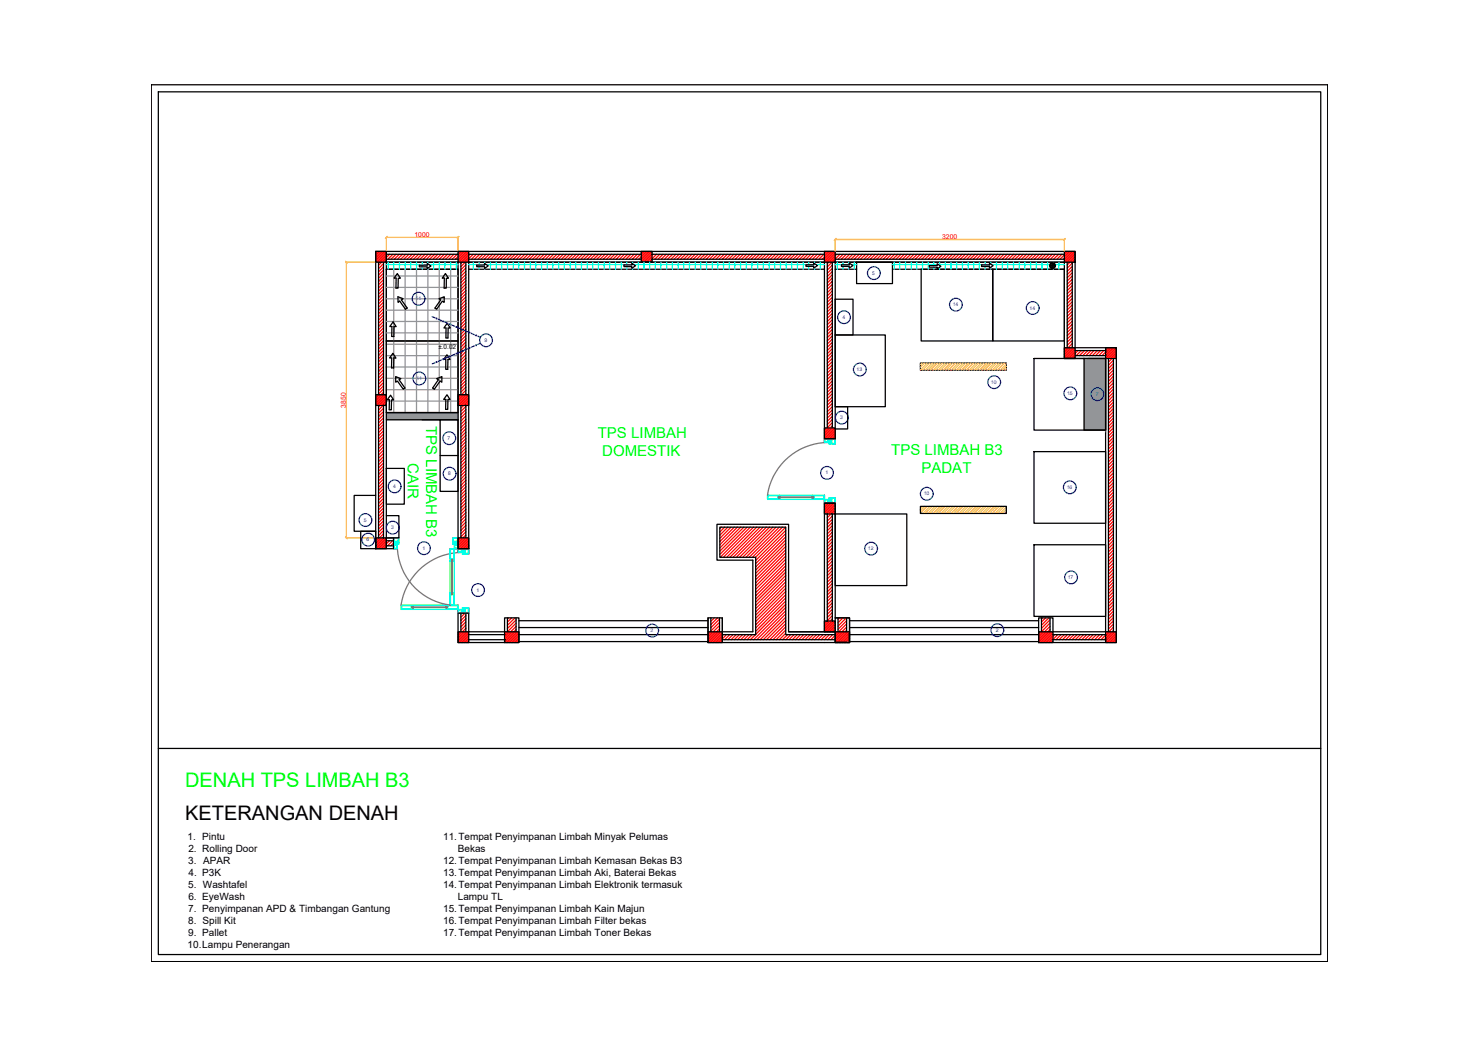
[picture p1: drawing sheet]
<svg xmlns="http://www.w3.org/2000/svg" width="297mm" height="210mm" viewBox="0 0 297 210" stroke-linecap="round" stroke-linejoin="round" font-family="sans-serif">
<!-- layer: 0 -->
<g fill="none" stroke="#f00" stroke-width=".25">
<path d="M75.6 50.5l-.2 .1M75.9 50.5l-.5 .4M76 52.6h.1M76.2 50.5l-.8 .7M76.5 50.5l-1.1 1.1M76.8 50.5l-1.4 1.4M77 52.9l-1 1M77 53.5l-1 1M77 54.2l-1 1M77 54.8l-1 1M77 55.5l-1 1M77 56.1l-1 1"/>
<path d="M77 56.8l-1 1M77 57.4l-1 1M77 58.1l-1 1M77 58.7l-1 1M77 59.3l-1 1.1M77.2 50.5l-1.8 1.7M77.5 50.5l-2.1 2M77.5 50.7l-1.8 1.9M77.5 51.3l-1.2 1.3M77.5 52l-.6 .6M77.5 52.3l-.2 .3M77.6 51l-1.6 1.6"/>
<path d="M78.2 51l-2.2 2.2M78.9 51l-1.1 1M79.5 51l-1 1M80.1 51l-1 1M80.8 51l-1 1M81.4 51l-1 1M82.1 51l-1 1M82.7 51l-1 1M83.4 51l-1.1 1M84 51l-1 1M84.7 51l-1.1 1M85.3 51l-1 1"/>
<path d="M85.9 51l-1 1M86.6 51l-1 1M87.2 51l-1 1M87.9 51l-1 1M88.5 51l-1 1M89.2 51l-1 1M89.8 51l-1 1M90.5 51l-1 1M91.1 51l-1 1M91.7 51l-1 1M92 50.5h-.1M92.3 50.5l-.4 .4"/>
<path d="M92.7 50.5l-.8 .7M93 50.5l-1.6 1.5M93.3 50.5l-1.4 1.3M93.5 57l-1 1M93.5 58.3l-1 1M93.5 59.6l-1 1M93.5 53.1l-1 1M93.5 53.8l-1 1M93.5 54.4l-1 1M93.5 55.1l-1 1M93.5 55.7l-1 1M93.5 56.4l-1 1"/>
<path d="M93.5 57.7l-1 1M93.5 58.9l-1 1.1M93.6 50.5l-1.7 1.6M93.9 50.5l-2 2M94.1 50.6l-2 2M94.1 51l-1.7 1.6M94.1 51.6l-1 1M94.1 52.3l-.4 .3M94.1 52.6h.1M94.3 51l-1.8 1.9M95 51l-2.5 2.5M95.6 51l-1 1"/>
<path d="M96.3 51l-1 1M96.9 51l-1 1M97.6 51l-1.1 1M98.2 51l-1 1M98.9 51l-1.1 1M99.5 51l-1 1M100.1 51l-1 1M100.8 51l-1 1M101.4 51l-1 1M102.1 51l-1 1M102.7 51l-1 1M103.4 51l-1 1"/>
<path d="M104 51l-1 1M104.7 51l-1 1M105.3 51l-1 1M105.9 51l-.9 1M106.6 51l-1 1M107.2 51l-1 1M107.9 51l-1 1M108.5 51l-1 1M109.2 51l-1 1M109.8 51l-1 1M110.5 51l-1 1M111.1 51l-1 1"/>
<path d="M111.8 51l-1 1M112.4 51l-1 1M113.1 51l-1.1 1M113.7 51l-1 1M114.3 51l-1 1M115 51l-1 1M115.6 51l-1 1M116.3 51l-1 1M116.9 51l-1 1M117.6 51l-1 1M118.2 51l-1 1M118.9 51l-1 1"/>
<path d="M119.5 51l-1 1M120.1 51l-.9 1M120.8 51l-1 1M121.4 51l-1 1M122.1 51l-1 1M122.7 51l-1 1M123.4 51l-1 1M124 51l-1 1M124.7 51l-1 1M125.3 51l-1 1M126 51l-1 1M126.6 51l-1 1"/>
<path d="M127.3 51l-1.1 1M127.9 51l-1 1M128.6 51l-1.1 1M128.8 50.5l-.1 .1M129.1 50.5l-.4 .4M129.4 50.5l-.7 .7M129.8 50.5l-1.6 1.5M130.1 50.5l-1.4 1.4M130.4 50.5l-1.7 1.7M130.7 50.5l-2 2M130.9 50.7l-2 1.9M130.9 51l-1.7 1.6"/>
<path d="M130.9 51.6l-1 1M130.9 52.3l-.4 .3M130.9 52.6h-.1M131.1 51l-1.6 1.6M131.8 51l-1.6 1.6M132.4 51l-1 1M133.1 51l-1 1M133.7 51l-1 1M134.4 51l-1 1M135 51l-1 1M135.6 51l-1 1M136.3 51l-1 1"/>
<path d="M136.9 51l-1 1M137.6 51l-1 1M138.2 51l-1 1M138.9 51l-1 1M139.5 51l-1 1M140.2 51l-1 1M140.8 51l-1 1M141.5 51l-1.1 1M142.1 51l-1 1M142.8 51l-1.1 1M143.4 51l-1 1M144 51l-1 1"/>
<path d="M144.7 51l-1 1M145.3 51l-1 1M146 51l-1 1M146.6 51l-1 1M147.3 51l-1 1M147.9 51l-1 1M148.6 51l-1 1M149.2 51l-1 1M149.8 51l-.9 1M150.5 51l-1 1M151.1 51l-1 1M151.8 51l-1 1"/>
<path d="M152.4 51l-1 1M153.1 51l-1 1M153.7 51l-1 1M154.4 51l-1 1M155 51l-1 1M155.7 51l-1 1M156.3 51l-1 1M157 51l-1.1 1M157.6 51l-1 1M158.2 51l-1 1M158.9 51l-1 1M159.5 51l-1 1"/>
<path d="M160.2 51l-1 1M160.8 51l-1 1M161.5 51l-1 1M162.1 51l-1 1M162.8 51l-1 1M163.4 51l-1 1M164 51l-.9 1M164.7 51l-1 1M165.3 51l-1 1M165.6 50.5l-.1 .1M165.9 50.5l-.4 .4M166.3 50.5l-.8 .7"/>
<path d="M166.6 50.5l-1.6 1.5M166.9 50.5l-1.4 1.4M167.1 53.8l-1.1 1.1M167.1 53.2l-1.1 1M167.1 54.5l-1.1 1M167.1 55.1l-1.1 1M167.1 55.8l-1.1 1M167.1 56.4l-1.1 1M167.1 57.1l-1.1 1M167.1 57.7l-1.1 1M167.1 58.3l-1.1 1.1M167.1 59l-1.1 1"/>
<path d="M167.1 59.6l-1.1 1.1M167.2 50.5l-1.7 1.7M167.5 50.5l-2 2M167.6 50.7l-1.9 1.9M167.6 51l-1.6 1.6M167.6 51.7l-.9 .9M167.6 52.3l-.3 .3M167.9 51l-1.9 1.9M168.6 51l-2.6 2.6M169.2 51l-1 1M169.9 51l-1 1M170.5 51l-1 1"/>
<path d="M171.2 51l-1.1 1M171.8 51l-1 1M172.5 51l-1.1 1M173.1 51l-1 1M173.7 51l-1 1M174.4 51l-1 1M175 51l-1 1M175.7 51l-1 1M176.3 51l-1 1M177 51l-1 1M177.6 51l-1 1M178.3 51l-1 1"/>
<path d="M178.9 51l-1 1M179.5 51l-1 1M180.2 51l-1 1M180.8 51l-1 1M181.5 51l-1 1M182.1 51l-1 1M182.8 51l-1 1M183.4 51l-1 1M184.1 51l-1 1M184.7 51l-1 1M185.4 51l-1.1 1M186 51l-1 1"/>
<path d="M186.7 51l-1.1 1M187.3 51l-1 1M187.9 51l-1 1M188.6 51l-1 1M189.2 51l-1 1M189.9 51l-1 1M190.5 51l-1 1M191.2 51l-1 1M191.8 51l-1 1M192.5 51l-1 1M193.1 51l-1 1M193.7 51l-.9 1"/>
<path d="M194.4 51l-1 1M195 51l-1 1M195.7 51l-1 1M196.3 51l-1 1M197 51l-1 1M197.6 51l-1 1M198.3 51l-1 1M198.9 51l-1 1M199.6 51l-1 1M200.2 51l-1 1M200.9 51l-1.1 1M201.5 51l-1 1"/>
<path d="M202.1 51l-1 1M202.8 51l-1 1M203.4 51l-1 1M204.1 51l-1 1M204.7 51l-1 1M205.4 51l-1 1M206 51l-1 1M206.7 51l-1 1M207.3 51l-1 1M207.9 51l-.9 1M208.6 51l-1 1M209.2 51l-1 1"/>
<path d="M209.9 51l-1 1M210.5 51l-1 1M211.2 51l-1 1M211.8 51l-1 1M212.5 51l-1 1M213.1 51l-1 1M213.7 50.5h-.1M214 50.5l-.4 .3M214.3 50.5l-1.5 1.5M214.7 50.5l-1.1 1M215 50.5l-1.6 1.5M215.2 53.4l-1 1.1"/>
<path d="M215.2 57.3l-1 1M215.2 58.6l-1 1M215.2 52.8l-1 1M215.2 54.1l-1 1M215.2 54.7l-1 1M215.2 55.4l-1 1M215.2 56l-1 1M215.2 56.7l-1 1M215.2 58l-1 1M215.2 59.3l-1 1M215.2 59.9l-1 1M215.3 50.5l-1.7 1.6"/>
<path d="M215.6 50.5l-2 1.9M215.8 50.6l-2 2M215.8 50.9l-1.7 1.7M215.8 51.3l-1.4 1.3M215.8 51.6l-1.6 1.6M215.8 51.9l-.7 .7M215.8 52.2l-.4 .4M215.8 52.5l-.1 .1M75.5 79.2l-.1 .1M75.8 79.2l-.4 .4M76.2 79.2l-.8 .8M76.8 79.2l-1.4 1.4"/>
<path d="M77 66.5l-1 1M77 78.7l-1.6 1.6M77 60l-1 1M77 60.6l-1 1.1M77 61.3l-1 1M77 61.9l-1 1M77 62.6l-1 1M77 63.2l-1 1M77 63.9l-1 1M77 64.5l-1 1M77 65.2l-1 1M77 65.8l-1 1"/>
<path d="M77 67.1l-1 1M77 67.7l-1 1M77 68.4l-1 1M77 69l-1 1M77 69.7l-1 1M77 70.3l-1 1M77 71l-1 1M77 71.6l-1 1M77 72.3l-1 1M77 72.9l-1 1M77 73.5l-1 1M77 74.2l-1 1"/>
<path d="M77 74.8l-1 1M77 75.5l-1 1M77 76.1l-1 1M77 76.8l-1 1M77 77.4l-1 1M77 78.1l-1 1M77.1 79.2l-1.7 1.7M77.5 79.2l-2.1 2.1M77.5 79.4l-1.9 2M77.5 79.7l-1.5 1.7M92 79.2h-.1M92.3 79.2l-.4 .4"/>
<path d="M92.9 79.2l-1 1M93.5 63.5l-1 1M93.5 64.8l-1 1M93.5 77.7l-1 1M93.5 78.3l-1.6 1.6M93.5 79l-1.6 1.5M93.5 66.1l-1 .9M93.5 67.3l-1 1M93.5 68.6l-1 1M93.5 69.9l-1 1M93.5 71.2l-1 1M93.5 73.8l-1 1"/>
<path d="M93.5 75.1l-1 1M93.5 76.4l-1 1M93.5 60.9l-1 1M93.5 62.2l-1 1M93.5 60.2l-1 1M93.5 61.5l-1 1M93.5 62.8l-1 1M93.5 64.1l-1 1M93.5 65.4l-1 1M93.5 66.7l-1 1M93.5 68l-1 1M93.5 69.3l-1 1"/>
<path d="M93.5 70.6l-1 1M93.5 71.9l-1 1M93.5 72.5l-1 1M93.5 73.1l-1 1.1M93.5 74.4l-1 1.1M93.5 75.7l-1 1M93.5 77l-1 1M93.6 79.2l-1.7 1.7M93.9 79.2l-2 2M94.1 79.3l-2 2.1M94.1 79.7l-1.7 1.7M167.1 60.3l-1.1 1"/>
<path d="M167.1 60.9l-1.1 1M167.1 61.6l-1.1 1M167.1 62.2l-1.1 1M167.1 62.9l-1.1 1M167.1 63.5l-1.1 1M167.1 64.2l-1.1 1M167.1 64.8l-1.1 1M167.1 65.5l-1.1 1M167.1 66.1l-1.1 1M167.1 66.8l-1.1 .9M167.1 67.4l-1.1 1M167.1 68l-1.1 1"/>
<path d="M167.1 68.7l-1.1 1M167.1 69.3l-1.1 1M167.1 70l-1.1 1M167.1 70.6l-1.1 1M167.1 71.3l-1.1 1M167.1 71.9l-1.1 1M167.1 72.6l-1.1 1M167.1 73.2l-1.1 1M167.1 73.8l-1.1 1.1M167.1 74.5l-1.1 1M167.1 75.1l-1.1 1.1M167.1 75.8l-1.1 1"/>
<path d="M167.1 76.4l-1.1 1M167.1 77.1l-1.1 1M167.1 77.7l-1.1 1M167.1 78.4l-1.1 1M167.1 79l-1.1 1M167.1 79.7l-1.1 1M213.7 69.8l-.1 .1M214 69.8l-.4 .4M214.7 69.8l-1.1 1M215.2 68.9l-1.6 1.6M215.2 69.6l-1.6 1.6M215.2 60.6l-1 .9"/>
<path d="M215.2 61.2l-1 1M215.2 61.8l-1 1M215.2 62.5l-1 1M215.2 63.1l-1 1M215.2 63.8l-1 1M215.2 64.4l-1 1M215.2 65.1l-1 1M215.2 65.7l-1 1M215.2 66.4l-1 1M215.2 67l-1 1M215.2 67.6l-1 1.1M215.2 68.3l-1 1"/>
<path d="M215.3 69.8l-1.7 1.7M215.7 69.8l-2.1 2M215.8 70l-2 1.9M215.8 70.3l-1.6 1.6M215.8 70.6l-1.3 1.3M215.8 71.3l-.7 .6M215.8 71.6l-.4 .3M215.8 71.9h.1M216.4 70.4l-1.6 1.5M217 70.4l-1 1M217.7 70.4l-1.1 1M218.3 70.4l-1 1"/>
<path d="M219 70.4l-1.1 1M219.6 70.4l-1 1M220.2 70.4l-1 1M220.9 70.4l-1 1M221.5 70.4l-1 1M222.1 69.8l-.2 .2M222.4 69.8l-.5 .5M222.8 69.8l-1.6 1.6M223.1 69.8l-1.2 1.2M223.4 69.8l-1.6 1.6M223.5 72.3l-1 1M223.5 74.9l-1 1"/>
<path d="M223.5 72.9l-1 1M223.5 73.6l-1 1M223.5 74.2l-1 1M223.5 75.5l-1 1M223.5 76.2l-1 1M223.5 76.8l-1 1M223.5 77.5l-1 1M223.5 78.1l-1 1M223.5 78.8l-1 .9M223.5 79.4l-1 1M223.7 69.8l-1.8 1.8M224.1 69.8l-2.2 2.1"/>
<path d="M224.1 70.1l-1.9 1.8M224.1 70.4l-1.6 1.6M224.1 70.8l-1.3 1.1M224.1 71.1l-1.6 1.6M224.1 71.4l-.6 .5M224.1 71.7l-.3 .2M77 94.2l-1 1M77 96.8l-1 1M77 98.1l-1 1M77 81.9l-1 1M77 82.6l-1 1M77 83.2l-1 1"/>
<path d="M77 83.9l-1 1M77 84.5l-1 1M77 85.2l-1 1M77 85.8l-1 1M77 86.5l-1 1M77 87.1l-1 1M77 87.7l-1 1M77 88.4l-1 1M77 89l-1 1M77 89.7l-1 1M77 90.3l-1 1M77 91l-1 1"/>
<path d="M77 91.6l-1 1M77 92.3l-1 1M77 92.9l-1 1M77 93.5l-1 1.1M77 94.8l-1 1.1M77 95.5l-1 1M77 96.1l-1 1M77 97.4l-1 1M77 98.7l-1 1M77 99.4l-1 1M77.5 80.1l-1.5 1.6M77.5 80.4l-.9 1"/>
<path d="M77.5 80.7l-1.5 1.6M77.5 81l-.3 .4M93.5 81.5l-1 1M93.5 88l-1 1M93.5 90.6l-1 1M93.5 91.9l-1 1M93.5 93.2l-1 1M93.5 82.8l-1 1M93.5 84.1l-1 1M93.5 86.7l-1 1M93.5 89.3l-1 1M93.5 82.2l-1 1"/>
<path d="M93.5 83.5l-1 1M93.5 84.8l-1 1M93.5 85.4l-1 1M93.5 86.1l-1 1M93.5 87.3l-1 1.1M93.5 88.6l-1 1.1M93.5 89.9l-1 1M93.5 91.2l-1 1M93.5 92.5l-1 1M93.5 93.8l-1 1M93.5 94.5l-1 1M93.5 95.1l-1 1"/>
<path d="M93.5 95.8l-1 .9M93.5 96.4l-1 1M93.5 97l-1 1M93.5 97.7l-1 1M93.5 98.3l-1 1M93.5 99l-1 1M93.5 99.6l-1 1M94.1 80l-1.4 1.4M94.1 80.3l-1.6 1.6M94.1 80.6l-.7 .8M94.1 81l-.4 .4M94.1 81.3l-.1 .1"/>
<path d="M165.7 85.9l-.2 .2M166 85.9l-.5 .5M166.3 85.9l-.8 .8M166.9 85.9l-1.4 1.5M167.1 80.3l-1.1 1M167.1 81l-1.1 1M167.1 81.6l-1.1 1M167.1 82.2l-1.1 1M167.1 82.9l-1.1 1M167.1 83.5l-1.1 1M167.1 84.2l-1.1 1M167.1 84.8l-1.1 1"/>
<path d="M167.1 85.5l-1.6 1.6M167.3 85.9l-1.8 1.8M167.6 85.9l-2.1 2.1M167.6 86.2l-1.8 1.8M167.6 86.5l-1.5 1.5M167.6 86.8l-1.2 1.2M167.6 87.2l-.9 .8M167.6 87.5l-.5 .5M167.6 87.8l-.2 .2M223.5 80l-1 1M223.5 80.7l-1 1M223.5 81.3l-1 1"/>
<path d="M223.5 82l-1 1M223.5 82.6l-1 1M223.5 83.3l-1 1M223.5 83.9l-1 1M223.5 84.6l-1 1M223.5 85.2l-1 1M223.5 85.8l-1 1.1M223.5 86.5l-1 1M223.5 87.1l-1 1.1M223.5 87.8l-1 1M223.5 88.4l-1 1M223.5 89.1l-1 1"/>
<path d="M223.5 89.7l-1 1M223.5 90.4l-1 1M223.5 91l-1 1M223.5 91.7l-1 1M223.5 92.3l-1 1M223.5 93l-1 1M223.5 93.6l-1 1M223.5 94.2l-1 1M223.5 94.9l-1 1M223.5 95.5l-1 1M223.5 96.2l-1 1M223.5 96.8l-1 1"/>
<path d="M223.5 97.5l-1 1M223.5 98.1l-1 1M223.5 98.8l-1 1M223.5 99.4l-1 1M75.5 107.9l-.1 .1M75.8 107.9l-.4 .5M76.5 107.9l-1.1 1.1M77 104.5l-1 1M77 107.1l-1.6 1.6M77 107.8l-1.6 1.5M77 100l-1 1M77 100.7l-1 1"/>
<path d="M77 101.3l-1 1M77 102l-1 .9M77 102.6l-1 1M77 103.2l-1 1M77 103.9l-1 1M77 105.2l-1 1M77 105.8l-1 1M77 106.5l-1 1M77.1 107.9l-1.7 1.8M77.4 107.9l-2 2.1M77.5 108.2l-1.9 1.9M77.5 108.5l-1.6 1.6"/>
<path d="M77.5 108.8l-1.3 1.3M77.5 109.4l-.6 .7M77.5 109.8l-.3 .3M77.5 110.1h.1M78.1 108.5l-1.5 1.6M78.8 108.5l-1 1M79 109l-.6 .5M92 107.9l-.1 .1M92.3 107.9l-.4 .4M92.6 107.9l-.7 .7M93.2 107.9l-1.3 1.4M93.5 107.4l-1.6 1.5"/>
<path d="M93.5 100.3l-1 1M93.5 100.9l-1 1M93.5 101.6l-1 1M93.5 102.2l-1 1M93.5 102.8l-1 1.1M93.5 103.5l-1 1M93.5 104.1l-1 1M93.5 104.8l-1 1M93.5 105.4l-1 1M93.5 106.1l-1 1M93.5 106.7l-1 1M93.6 107.9l-1.7 1.7"/>
<path d="M93.9 107.9l-2 2M94.1 108.1l-2 2M94.1 108.4l-1.7 1.7M94.1 108.7l-1.4 1.4M94.1 109l-1.1 1.1M94.1 109.4l-.7 .7M94.1 109.7l-.4 .4M94.1 110l-.1 .1M144.8 105.8l-.3 .3M145.4 105.8l-.9 1M146.1 105.8l-1.6 1.6M146.7 105.8l-2.2 2.2"/>
<path d="M147.4 105.8l-2.9 2.9M148 105.8l-3.5 3.5M148.7 105.8l-4.2 4.2M149.3 105.8l-4.8 4.8M150 105.8l-5.5 5.5M150.6 105.8l-6 6M151.2 105.8l-6 6M151.9 105.8l-6.1 6M152.5 105.8l-6 6M153.2 105.8l-6.1 6M153.8 105.8l-6 6M154.5 105.8l-6.1 6"/>
<path d="M155.1 105.8l-6 6M155.8 105.8l-6.1 6M156.4 105.8l-6 6M157 105.8l-6 6M157.7 106.4l-6 6.1M157.7 107.7l-6 6.1M157.7 109l-6 6.1M157.7 109.7l-6 6M157.7 110.3l-6 6M157.7 110.9l-6 6.1M157.7 111.6l-6 6M157.7 112.2l-6 6.1"/>
<path d="M157.7 112.9l-6 6M157.7 113.5l-6 6.1M157.7 114.2l-6 6M157.7 114.8l-6 6.1M157.7 115.5l-6 6M157.7 116.1l-6 6M157.7 116.8l-6 6M157.7 118.1l-6 6M157.7 117.4l-6 6M157.7 105.8l-6.1 6M157.7 107.1l-6 6M157.7 108.4l-6 6"/>
<path d="M157.7 118.7l-6 6M157.7 119.4l-6 6M157.7 120l-6 6M165.7 101l-.2 .3M166.1 101l-.6 .6M166.4 101l-.9 .9M166.7 101l-1.2 1.2M167 101l-1.5 1.5M167.1 103.5l-1.1 1.1M167.1 104.8l-1.1 1M167.1 106.1l-1.1 1M167.1 117.7l-1.1 1.1"/>
<path d="M167.1 118.4l-1.1 1M167.1 119l-1.1 1.1M167.1 119.7l-1.1 1M167.1 104.2l-1.1 1M167.1 105.5l-1.1 1M167.1 106.8l-1.1 1M167.1 107.4l-1.1 1M167.1 108.1l-1.1 1M167.1 108.7l-1.1 1M167.1 109.4l-1.1 1M167.1 110l-1.1 1M167.1 110.7l-1.1 .9"/>
<path d="M167.1 111.3l-1.1 1M167.1 111.9l-1.1 1M167.1 112.6l-1.1 1M167.1 113.2l-1.1 1M167.1 113.9l-1.1 1M167.1 114.5l-1.1 1M167.1 115.2l-1.1 1M167.1 115.8l-1.1 1M167.1 116.5l-1.1 1M167.1 117.1l-1.1 1M167.4 101l-1.9 1.9M167.6 101l-2.1 2.1"/>
<path d="M167.6 101.4l-1.8 1.7M167.6 101.7l-1.6 1.6M167.6 102l-1.1 1.1M167.6 102.3l-1.6 1.6M167.6 102.7l-.5 .4M167.6 103l-.1 .1M223.5 114.3l-1 .9M223.5 111.7l-1 1M223.5 113l-1 1M223.5 100l-1 1.1M223.5 100.7l-1 1M223.5 101.3l-1 1.1"/>
<path d="M223.5 102l-1 1M223.5 102.6l-1 1M223.5 103.3l-1 1M223.5 103.9l-1 1M223.5 104.6l-1 1M223.5 105.2l-1 1M223.5 105.8l-1 1.1M223.5 106.5l-1 1M223.5 107.1l-1 1.1M223.5 107.8l-1 1M223.5 108.4l-1 1M223.5 109.1l-1 1"/>
<path d="M223.5 109.7l-1 1M223.5 110.4l-1 1M223.5 111l-1 1M223.5 112.3l-1 1M223.5 113.6l-1 1M223.5 114.9l-1 1M223.5 115.5l-1 1M223.5 116.2l-1 1M223.5 116.8l-1 1M223.5 117.5l-1 1M223.5 118.1l-1 1M223.5 118.8l-1 1"/>
<path d="M223.5 119.4l-1 1M92.2 126.8l-.3 .2M92.5 126.8l-.6 .5M92.7 123.1l-.2 .1M93.1 126.8l-1.2 1.2M93.3 123.1l-.8 .8M93.5 126.1l-1.6 1.6M93.5 126.7l-1.6 1.6M93.5 123.5l-1 1M93.5 124.1l-1 1.1M93.5 124.8l-1 1M93.5 125.4l-1 1"/>
<path d="M93.8 126.8l-1.9 1.8M94.1 126.8l-2.2 2.1M94.1 127.1l-1.8 1.8M94.1 127.4l-1.5 1.5M94.1 127.8l-1.2 1.1M94.1 128.1l-.9 .8M94.1 128.4l-.5 .5M94.1 128.7l-.2 .2M101.5 126.8l-.2 .2M102.1 124l-.3 .2M102.2 126.8l-.9 .9M102.7 124l-.9 .8"/>
<path d="M102.8 126.8l-1.5 1.5M103.4 124l-1.6 1.5M103.4 126.8l-2.1 2.1M103.6 125l-2.3 2.4M103.6 125.7l-2.3 2.3M103.6 126.3l-2.3 2.3M103.6 124.4l-1.8 1.7M103.8 126.8l-2.2 2.1M104.1 126.8l-2.2 2.1M104.1 127.1l-1.8 1.8M104.1 127.4l-1.5 1.5M104.1 127.7l-1.2 1.2"/>
<path d="M104.1 128l-.9 .9M104.1 128.3l-.5 .6M104.1 128.7l-.2 .2M142.2 126.8l-.1 .1M142.5 126.8l-.4 .4M142.7 124h.1M142.8 126.8l-.7 .7M143.4 124l-.7 .7M143.5 126.8l-1.4 1.4M144 124l-1.3 1.3M144.1 126.8l-2 2M144.4 124.2l-1.7 1.8"/>
<path d="M144.4 125.5l-2.3 2.3M144.4 126.2l-2.3 2.3M144.4 124.9l-1.7 1.7M144.4 126.8l-2.1 2.1M144.8 126.8l-2.2 2.1M145 126.9l-2.1 2M145 127.2l-1.7 1.7M145 127.9l-1.1 1M145 128.5l-.4 .4M145 128.8l-.1 .1M145.2 127.4l-1.6 1.5M145.8 127.4l-1.6 1.5"/>
<path d="M146.5 127.4l-1.1 1M147.1 127.4l-1 1M147.8 127.4l-1.1 1M148.4 127.4l-1 1M149 127.4l-1 1M149.7 127.4l-1 1M150.3 127.4l-1 1M151 127.4l-1 1M151.6 127.4l-1 1M157.7 120.6l-6 6.1M157.7 121.9l-6.4 6.5M157.7 123.2l-5.1 5.2"/>
<path d="M157.7 126.4l-1.9 2M157.7 121.3l-6 6M157.7 122.6l-5.8 5.8M157.7 123.9l-4.5 4.5M157.7 124.5l-3.9 3.9M157.7 125.2l-3.2 3.2M157.7 125.8l-2.6 2.6M157.7 127.1l-1.3 1.3M158.1 127.4l-1 1M158.7 127.4l-1 1M159.4 127.4l-1 1M160 127.4l-1 1"/>
<path d="M160.7 127.4l-1.1 1M161.3 127.4l-1 1M162 127.4l-1.1 1M162.6 127.4l-1 1M163.2 127.4l-1 1M163.9 127.4l-1 1M164.5 127.4l-1 1M165.2 127.4l-1 1M165.7 124.6l-.2 .2M165.8 127.4l-1 1M166 124.6l-.5 .5M166.3 124.6l-.8 .8"/>
<path d="M166.5 127.4l-1 1M166.9 124.6l-1.4 1.5M167.1 120.3l-1.1 1M167.1 123.5l-1.1 1.1M167.1 124.2l-1.6 1.6M167.1 121l-1.1 1M167.1 121.6l-1.1 1M167.1 122.3l-1.1 1M167.1 122.9l-1.1 1M167.1 127.4l-1 1M167.3 124.6l-1.8 1.8M167.6 124.6l-2.1 2.1"/>
<path d="M167.6 124.9l-1.9 1.9M167.6 125.2l-1.5 1.6M167.6 125.6l-1.2 1.2M167.6 125.9l-.9 .9M167.6 126.2l-.6 .6M167.6 126.5l-.2 .3M167.7 126.8h-.1M168 126.8l-.4 .4M168.6 124l-.4 .3M168.7 126.8l-1.1 1M169.2 124l-1 1M169.3 126.8l-1.7 1.7"/>
<path d="M169.8 124l-1.6 1.6M169.9 124.6l-1.7 1.7M169.9 125.2l-3.1 3.2M169.9 125.8l-2.5 2.6M169.9 126.5l-2.3 2.3M170 126.8l-2.2 2.1M170.3 126.8l-2.2 2.1M170.5 126.9l-2.1 2M170.5 127.2l-1.7 1.7M170.5 127.5l-1.4 1.4M170.5 127.8l-1.1 1.1M170.5 128.2l-.8 .7"/>
<path d="M170.5 128.5l-.4 .4M170.5 128.8l-.1 .1M208.7 126.8l-.2 .2M209 126.8l-.5 .5M209.2 124l-.2 .2M209.3 126.8l-.8 .8M209.9 124l-.9 .8M210 126.8l-1.5 1.5M210.5 124l-1.5 1.5M210.6 126.8l-2.1 2.1M210.7 125.7l-2.2 2.3M210.7 126.3l-2.2 2.3"/>
<path d="M210.7 124.4l-1.7 1.7M210.7 125l-1.7 1.8M210.9 126.8l-2.1 2.1M211.3 126.8l-2.2 2.1M211.3 127l-1.9 1.9M211.3 127.4l-1.6 1.5M211.3 128l-.9 .9M211.3 128.7l-.3 .2M211.7 127.4l-1.6 1.5M212.3 127.4l-1.6 1.5M212.9 127.4l-1 1M213.6 127.4l-1 1"/>
<path d="M214.2 127.4l-1 1M214.9 127.4l-1 1M215.5 127.4l-1 1M216.2 127.4l-1 1M216.8 127.4l-1 1M217.5 127.4l-1 1M218.1 127.4l-1 1M218.8 127.4l-1.1 1M219.4 127.4l-1 1M220.1 127.4l-1.1 1M220.7 127.4l-1 1M221.3 127.4l-1 1"/>
<path d="M221.9 126.8h.1M222.2 126.8l-.3 .3M222.9 126.8l-1 1M223.5 125.9l-2.5 2.5M223.5 126.5l-1.9 1.9M223.5 120.1l-1 1M223.5 120.7l-1 1M223.5 121.3l-1 1.1M223.5 122l-1 1M223.5 122.6l-1 1M223.5 123.3l-1 1M223.5 123.9l-1 1"/>
<path d="M223.5 124.6l-1 1M223.5 125.2l-1 1M223.5 126.8l-1.6 1.6M223.8 126.8l-1.9 1.9M224.1 126.9l-2.1 2M224.1 127.2l-1.8 1.7M224.1 127.5l-1.4 1.4M224.1 127.9l-1.1 1M224.1 128.2l-.8 .7M224.1 128.5l-.5 .4M224.1 128.8l-.1 .1"/>
</g>
<g fill="none" stroke="#000" stroke-width=".25">
<path d="M30.4 17h236.1v176h-236.1zM31.8 18.4h233.3v173.2h-233.3zM266.5 17h.1M266.5 17v176M75.4 50.5h140.4v19.3h8.3v59.1h-15.6M75.4 50.5h2.1v2.1h-2.1zM75.4 50.5v59.6M76 52.6v26.6M77 52.6v26.6M77.5 54h14.4v14.4h-14.4zM77.5 52h14.4M77.5 51h14.4"/>
<path d="M77.5 54h14.4M79.7 54.9l.7 .9h-.5v2h-.4v-2h-.4zM79.9 59.6l1 .3-.3 .3 1.1 1.6-.3 .3-1.2-1.7-.3 .3zM84.2 53.2h1.6v-.3l.7 .5-.7 .5v-.4h-1.6zM88.1 59.9l1.1-.3-.1 1.1-.3-.3-1.2 1.7-.3-.3 1.1-1.6zM89.4 54.9l.6 .9h-.4v2h-.5l.1-2h-.4zM91.9 50.5h2.2v2.1h-2.2zM92.5 52.6v26.6M93.5 52.6v26.6M94.1 52h34.6M94.1 52.6h71.4v36.2M94.1 51h34.6"/>
<path d="M94.1 52.6v58.6M94.1 54h71.4M95.7 53.2h1.5v-.3l.8 .5-.7 .5v-.4h-1.6zM125.2 53.2h1.6v-.4l.7 .5-.7 .5v-.3h-1.6zM128.7 50.5h2.2v2.1h-2.2zM130.9 52h34.6M130.9 51h34.6M161.8 53.1h1.5v-.3l.8 .5-.8 .5v-.3h-1.5zM165.5 50.5h2.1v2.1h-2.1zM166 52.6v33.3M167.1 52.6v33.3M167.6 52h46"/>
<path d="M167.6 51h46M167.6 52.6h46M167.6 54h4.3M168.9 53.1h1.5v-.3l.8 .5-.8 .5v-.3h-1.5zM171.9 52.6h7.2v4.3h-7.2zM179.1 54h34.5M184.9 54h14.3v14.4h-14.3zM186.5 53.3h1.6v-.4l.7 .5-.7 .5v-.3h-1.6zM197 53.2h1.6v-.4l.7 .5-.7 .5v-.3h-1.6zM199.2 54h14.4v14.4h-14.4zM210.7 53.3h1M210.9 53l.7 .7"/>
<path d="M211.2 52.8v1M211.5 53l-.6 .7M213.6 50.5h2.2v2.1h-2.2zM214.2 52.6v17.2M215.2 52.6v17.2M75.4 79.2h2.1v2.2h-2.1zM77.5 68.4h14.4v14.4h-14.4zM78.4 79.3l.6 1-.4-.1-.1 2h-.4l.1-2h-.5zM78.9 70.9l.6 1-.5-.1v2h-.4v-2h-.4zM78.9 64.6l.6 .9h-.4l-.1 2h-.4l.1-2h-.5zM79.4 75.6l1.1 .4-.4 .2 1.2 1.7-.4 .2-1.1-1.6-.4 .2zM87.6 76l1.1-.4v1.1l-.4-.2-1.1 1.6-.4-.2 1.2-1.7z"/>
<path d="M89.7 71.2l.6 .9h-.4v2h-.4v-2h-.4zM89.7 79.2l.6 1h-.4v2l-.5-.1 .1-1.9h-.4zM89.8 64.9l.6 .9h-.5v2h-.4v-2h-.4zM91.9 79.2h2.2v2.2h-2.2zM167.6 67.2h10.1v14.4h-10.1zM167.6 60h3.6v7.2h-3.6zM184.7 72.8h17.3v1.5h-17.3zM207.5 71.9h14.4v14.4h-14.4zM213.6 69.8h2.2v2.1h-2.2zM215.8 71.4h6.1M215.8 70.4h6.1M217.6 71.9v14.4h4.3v-14.4h-3.6"/>
<path d="M221.9 69.8h2.2v2.1h-2.2zM222.5 71.9v54.9M223.5 71.9v54.9M75.4 99.4h-4.3v7.2h4.3M76 81.4v26.5M77 81.4v26.5M77.5 94h3.6v7.2h-3.6zM77.5 82.8h14.4M77.5 84.2h14.4M84.7 84.2h7.2v14.4h-3.6v-14.4M88.3 91.4h3.6M92.5 81.4v26.5"/>
<path d="M93.5 81.4v26.5M165.5 85.9h2.1v2.1h-2.1zM165.5 99.4v27.4M165.5 88h2.1M167.6 89.1v-36.5h46v19.3h8.3v54.9h-10.6v-2.8h-2.8v4.9M167.6 99.9v24.1h2.9v4.9M167.6 81.6h2.5v4.5h-2.5M207.5 90.6h14.4v14.4h-14.4zM72.4 106.6h3v3.5h-3zM75.4 107.9h2.1v2.2h-2.1zM75.4 110.1h4.4M77.5 103.5h2.6v4.4h-2.6"/>
<path d="M77.5 107.9v-55.3h14.4v58.3M77.5 109.5h1.5M77.5 107.9h2.6M77.5 108.5h1.5M79 107.9v2.2M90.3 110.1h3.8M90.9 107.9h1M91.9 107.9h2.2v2.2h-2.2zM165.5 101h2.1v2.1h-2.1zM165.5 101h2.1M166 103.1v21.5M167.1 103.1v21.5"/>
<path d="M167.6 103.1h14.4v14.4h-14.4zM184.7 101.6h17.3v1.4h-17.3zM207.5 109.3h14.4v14.4h-14.4zM91.9 121.4v7.5h9.4M91.9 126.8h2.2v2.1h-2.2zM91.9 123.1h2.2M92.5 123.1v3.7M93.5 123.1v3.7M94.1 122v4.8h7.2v-2.8h2.8v4.9h-2.8M94.1 127.4h7.2M94.1 128.4h7.2M101.3 128.4h.1"/>
<path d="M101.3 126.8h2.8v2.1h-2.8zM101.8 124v2.8M103.6 124v2.8M104.1 127.4h38M104.1 124.6h38M104.1 125.9h38M104.1 128.7h38M142.1 126.8v-2.8h2.9v2.8M142.1 126.8h2.9v2.1h-2.9zM142.1 128.9h28.4M142.1 124v4.9M142.7 124v2.8"/>
<path d="M144.4 124v2.8M145 126.8h6.1v-14.4h-7.2v-7.2h14.4v21.6h9.3M145 127.4h6.7v-15.6h-7.2v-6h13.2v21.6h9.9M145 128.4h22.6M145 124v2.8M158.3 126.8h9.3M165.5 124.6h2.1v2.2h-2.1zM167.6 124h2.9v4.9h-2.9zM167.6 126.8h2.9v2.1h-2.9zM168.2 124v2.8M169.9 124v2.8M170.5 127.4h38"/>
<path d="M170.5 124.6h38M170.5 125.9h38M170.5 128.7h38M208.5 126.8h2.8v2.1h-2.8zM209 124v2.8M210.7 124v2.8M211.3 127.4h10.6M211.3 128.4h10.6M221.9 126.8h2.2v2.1h-2.2zM31.8 150.2h233.3M266.5 193h.1"/>
<circle cx="211.2" cy="53.3" r=".48"/>
<circle cx="211.2" cy="53.3" r=".58"/>
</g>
<path d="M91.1 108.7l-.1 .1M166.8 100.1h.1M93.2 122.1l.1 .1" fill="none" stroke="#ed1f24" stroke-width=".25"/>
<!-- layer: ALM -->
<g fill="none" stroke="#00ffbf" stroke-width=".25">
<path d="M154 99.4h2.5v.3l-.3-.1v.4l.3-.1v.3h-2.5zM154.1 99.5h2v.6h-2zM156.5 99.4h6.5M163 99.4h2.5v.8h-2.5v-.3l.3 .1v-.4l-.3 .1zM163.4 99.5h2v.6h-2zM165.5 88h.9l-.2 .3h.7l-.2-.3h.9v1.1h-.9l.2-.3h-1.4zM165.6 88.1h.5v.3h.9v-.3h.5v.9h-.5v-.3h-1.4zM166.3 99.9h.4l.1 .3h-.3v-.2l-.2 .2zM166.3 88.8l.1 .2 .1-.2 .3 .1-.1 .2h-.4zM79 107.9h1.1v1l-.4-.2v1.4h-.7v-1l.3 .2v-.6l-.3 .2zM79.1 108h.9v.6h-.4v1.4h-.5v-.6h.3v-.8h-.3zM79.8 108.7l.3 .2v.3h-.3l.2-.1-.2-.1z"/>
<path d="M90.3 118.9h.3l-.1 .4h.5l-.1-.4h.3v2.5h-.9zM90.3 110.1h.9v2.5h-.3l.1-.3h-.5l.1 .3h-.3zM90.3 112.6v6.5M90.4 119.4h.7v1.9h-.7zM90.4 110.2h.7v2h-.7zM90.9 107.9h1v1l-.3-.2v.6l.3-.2v1h-.7v-1.4l-.3 .2zM90.9 108.9l.3-.2v.3h-.2l.2 .2h-.3zM91 108h.8v.6h-.3v.8h.3v.6h-.5v-1.4h-.3zM91.2 112.6v6.5M91.9 110.1h1l-.2 .3h.6l-.2-.3h1v1.1h-1l.2-.3h-1.4zM92 110.2h.6v.3h.8v-.3h.6v.9h-.6v-.3h-1.4zM92.8 110.9h.1v.2l.1-.2 .3 .1-.2 .2h-.3z"/>
<path d="M156.5 100.2h6.5M165.5 100.2h1.4l-.2-.3h.9v1.1h-.9l.2-.3h-.7l.2 .3h-.9zM165.6 100.3h1.4v-.3h.5v.9h-.5v-.3h-.9v.3h-.5zM80.5 121.4h2.5v.3h-.3v.4l.3-.1v.3h-2.5zM80.6 121.5h2v.7h-2zM83 121.4h6.5M83 122.3h6.5M89.5 121.4h2.4v.9h-2.4v-.3l.3 .1v-.4h-.3zM89.9 121.5h1.9v.7h-1.9zM91.9 122.3h1.4l-.2-.3h1v1.1h-1l.2-.4h-.6l.2 .4h-1zM92 122.4h1.4v-.3h.6v.9h-.6v-.4h-.8v.4h-.6zM92.8 122h.3l.2 .3h-.3v-.2l-.2 .2z"/>
</g>
<path d="M156.2 99.7h.3l-.2 .1 .2 .1h-.3zM156.3 99.8h6.9zM163 99.7h.3v.2h-.3l.2-.1zM166.3 88.8a12.4 12.4 0 0 0-12.3 10.6M79.7 109.2a12.1 12.1 0 0 0 10.7 12.2M90.6 118.9l.1 .3 .2-.3v.4h-.3zM90.6 112.3h.3v.3l-.1-.3-.2 .3zM90.7 112.3l.1 7zM92.8 110.9a12.4 12.4 0 0 0-12.3 10.5M82.7 121.7h.3l-.3 .1 .3 .2h-.3zM82.7 121.8l7 .1zM89.5 121.7h.3v.3h-.3l.2-.1z" fill="none" stroke="#767676" stroke-width=".25"/>
<!-- layer: 0 -->
<g fill="#939598" stroke="#939598" stroke-width=".2">
<path d="M77.5 82.8l14.4 1.4v-1.4zM77.5 82.8l14.4 1.4h-14.4z"/>
<path d="M217.6 71.9l4.3 14.4v-14.4zM217.6 71.9l4.3 14.4h-4.3z"/>
</g>
<g fill="none" stroke="#939598" stroke-width=".25">
<path d="M77.5 60h14.4M77.5 57.7h14.4M77.5 55.4h14.4M79 54v28.8M81.3 54v28.8M83.6 54v28.8M85.9 54v28.8M88.2 54v28.8M90.5 54v28.8M77.5 78.2h14.4M77.5 75.9h14.4M77.5 73.7h14.4"/>
<path d="M77.5 71.4h14.4M77.5 69.1h14.4M77.5 66.8h14.4M77.5 64.5h14.4M77.5 62.2h14.4M77.5 82.8h14.4M77.5 80.5h14.4"/>
</g>
<path d="M69.5 52.6h5.9M69.5 52.6v55.3M77.5 50.4v-2.8h14.4v2.8M167.6 48v2.4M167.6 48.1h46M213.6 48v2.4M69.5 107.9h5.9" fill="none" stroke="#ffbf00" stroke-width=".25"/>
<g fill="#ffbf00" stroke="#ffbf00" stroke-width=".2">
<path d="M69.4 107.8l.3 .3zM69.3 107.8l.4 .3z"/>
<path d="M69.3 52.5l.4 .2zM69.4 52.4l.3 .3z"/>
<path d="M77.7 47.4l-.3 .4zM77.7 47.4l-.3 .4z"/>
<path d="M92.1 47.4l-.4 .4zM92.1 47.4l-.3 .4z"/>
<path d="M213.8 47.9l-.3 .3zM213.8 47.9l-.3 .3z"/>
<path d="M167.8 47.9l-.3 .3zM167.8 47.9l-.4 .3z"/>
</g>
<g fill="none" stroke="#f8d731" stroke-width=".25">
<path d="M185.1 72.8l-.4 .4M185.6 72.8l-.9 .9M186.1 72.8l-1.4 1.4M186.6 72.8l-1.4 1.5M187.1 72.8l-1.4 1.5M187.6 72.8l-1.4 1.5M188.2 72.8l-1.5 1.5M188.7 72.8l-1.5 1.5M189.2 72.8l-1.4 1.5M189.7 72.8l-1.4 1.5M190.2 72.8l-1.4 1.5M190.7 72.8l-1.4 1.5"/>
<path d="M191.2 72.8l-1.4 1.5M191.8 72.8l-1.5 1.5M192.3 72.8l-1.5 1.5M192.8 72.8l-1.4 1.5M193.3 72.8l-1.4 1.5M193.8 72.8l-1.4 1.5M194.4 72.8l-1.5 1.5M194.9 72.8l-1.5 1.5M195.4 72.8l-1.4 1.5M195.9 72.8l-1.4 1.5M196.4 72.8l-1.4 1.5M196.9 72.8l-1.4 1.5"/>
<path d="M197.4 72.8l-1.4 1.5M198 72.8l-1.5 1.5M198.5 72.8l-1.5 1.5M199 72.8l-1.4 1.5M199.5 72.8l-1.4 1.5M200 72.8l-1.4 1.5M200.6 72.8l-1.5 1.5M201.1 72.8l-1.5 1.5M201.6 72.8l-1.5 1.5M202 73l-1.3 1.3M202 73.5l-.8 .8M202 74l-.3 .3"/>
<path d="M185.1 101.6l-.4 .3M185.6 101.6l-.9 .9M186.1 101.6l-1.4 1.4M186.6 101.6l-1.4 1.4M187.1 101.6l-1.4 1.4M187.6 101.6l-1.4 1.4M188.2 101.6l-1.5 1.4M188.7 101.6l-1.5 1.4M189.2 101.6l-1.4 1.4M189.7 101.6l-1.4 1.4M190.2 101.6l-1.4 1.4M190.7 101.6l-1.4 1.4"/>
<path d="M191.2 101.6l-1.4 1.4M191.8 101.6l-1.5 1.4M192.3 101.6l-1.5 1.4M192.8 101.6l-1.4 1.4M193.3 101.6l-1.4 1.4M193.8 101.6l-1.4 1.4M194.4 101.6l-1.5 1.4M194.9 101.6l-1.5 1.4M195.4 101.6l-1.4 1.4M195.9 101.6l-1.4 1.4M196.4 101.6l-1.4 1.4M196.9 101.6l-1.4 1.4"/>
<path d="M197.4 101.6l-1.4 1.4M198 101.6l-1.5 1.4M198.5 101.6l-1.5 1.4M199 101.6l-1.4 1.4M199.5 101.6l-1.4 1.4M200 101.6l-1.4 1.4M200.6 101.6l-1.5 1.4M201.1 101.6l-1.5 1.4M201.6 101.6l-1.5 1.4M202 101.7l-1.3 1.3M202 102.2l-.8 .8M202 102.8l-.3 .2"/>
</g>
<g fill="none" stroke="#0ff" stroke-width=".25">
<path d="M77.5 53.1h8.3M77.9 52.6v1.4M79 52.6v1.4M80.2 52.6v1.4M81.3 52.6v1.4M82.5 52.6v1.4M83.6 52.6v1.4M84.7 52.6v.6M84.7 53.5v.5M85.9 52.6v.4M85.9 53.8v.2M86.1 53.1h5.8"/>
<path d="M87 52.6v1.4M88.2 52.6v1.4M89.3 52.6v1.4M90.5 52.6v1.4M91.6 52.6v1.4M94.1 53.1h3.1M95 52.6v1.4M96.1 52.6v.6M96.1 53.5v.5M97.3 52.6v.3M97.3 53.8v.2M97.6 53.1h29.2"/>
<path d="M98.4 52.6v1.4M99.6 52.6v1.4M100.7 52.6v1.4M101.9 52.6v1.4M103 52.6v1.4M104.1 52.6v1.4M105.3 52.6v1.4M106.4 52.6v1.4M107.6 52.6v1.4M108.7 52.6v1.4M109.8 52.6v1.4M111 52.6v1.4"/>
<path d="M112.1 52.6v1.4M113.3 52.6v1.4M114.4 52.6v1.4M115.6 52.6v1.4M116.7 52.6v1.4M117.8 52.6v1.4M119 52.6v1.4M120.1 52.6v1.4M121.2 52.6v1.4M122.4 52.6v1.4M123.5 52.6v1.4M124.7 52.6v1.4"/>
<path d="M125.8 52.6v.6M125.8 53.5v.5M127 52.6v.3M127 53.7v.3M127.2 53.1h36.1M128.1 52.6v1.4M129.3 52.6v1.4M130.4 52.6v1.4M131.5 52.6v1.4M132.7 52.6v1.4M133.8 52.6v1.4M134.9 52.6v1.4"/>
<path d="M136.1 52.6v1.4M137.2 52.6v1.4M138.4 52.6v1.4M139.5 52.6v1.4M140.7 52.6v1.4M141.8 52.6v1.4M142.9 52.6v1.4M144.1 52.6v1.4M145.2 52.6v1.4M146.4 52.6v1.4M147.5 52.6v1.4M148.6 52.6v1.4"/>
<path d="M149.8 52.6v1.4M150.9 52.6v1.4M152.1 52.6v1.4M153.2 52.6v1.4M154.4 52.6v1.4M155.5 52.6v1.4M156.6 52.6v1.4M157.8 52.6v1.4M158.9 52.6v1.4M160 52.6v1.4M161.2 52.6v1.4M162.3 52.6v.5"/>
<path d="M162.3 53.5v.5M163.5 52.6v.3M163.5 53.7v.3M163.8 53.1h1.7M164.6 52.6v1.4M167.6 53.1h2.8M168 52.6v1.4M169.2 52.6v.5M169.2 53.5v.5M170.3 52.6v.5M170.3 53.5v.5M170.9 53.1h1"/>
<path d="M171.5 52.6v1.4M179.1 53.1h9M179.5 52.6v1.4M180.6 52.6v1.4M181.7 52.6v1.4M182.9 52.6v1.4M184 52.6v1.4M185.2 52.6v1.4M186.3 52.6v1.4M187.4 52.6v.7M187.4 53.6v.4M188.3 53.1h10.3"/>
<path d="M188.6 52.6v.7M188.6 53.6v.4M189.7 52.6v1.4M190.9 52.6v1.4M192 52.6v1.4M193.2 52.6v1.4M194.3 52.6v1.4M195.4 52.6v1.4M196.6 52.6v1.4M197.7 52.6v.6M197.7 53.5v.5M198.8 52.6v.4"/>
<path d="M198.8 53.6v.4M199 53.1h11.7M200 52.6v1.4M201.1 52.6v1.4M202.3 52.6v1.4M203.4 52.6v1.4M204.6 52.6v1.4M205.7 52.6v1.4M206.8 52.6v1.4M208 52.6v1.4M209.1 52.6v1.4M210.3 52.6v1.4"/>
<path d="M211.4 52.6v.2M211.4 53.9v.1M211.8 53.1h1.8M212.5 52.6v1.4"/>
</g>
<g fill="none" stroke="#00f" stroke-width=".25">
<path d="M86.7 63.6l.6 .2M87.3 72.8l-.6 .2M88 64.1l.6 .2M88.6 72.2l-.6 .3M89.3 64.6l.6 .3M89.9 71.7l-.6 .3M90.6 65.2l.7 .3M91.3 71.1l-.7 .3M91.9 65.8l.7 .2M92.6 70.5l-.7 .3M93.2 66.3l.7 .3M93.9 70l-.7 .2"/>
<path d="M94.6 66.9l.6 .3M95.2 69.4l-.6 .3M95.9 67.5l.5 .2M96.4 68.9l-.5 .2"/>
<circle cx="84" cy="59.9" r="1.28"/>
<circle cx="175.4" cy="54.8" r="1.28"/>
<circle cx="84.2" cy="75.9" r="1.28"/>
<circle cx="97.6" cy="68.3" r="1.28"/>
<circle cx="169.4" cy="63.7" r="1.28"/>
<circle cx="172.6" cy="74.2" r="1.28"/>
<circle cx="191.9" cy="61.1" r="1.28"/>
<circle cx="199.5" cy="76.7" r="1.28"/>
<circle cx="207.3" cy="61.8" r="1.28"/>
<circle cx="214.8" cy="78.9" r="1.28"/>
<circle cx="220.3" cy="79.1" r="1.28"/>
<circle cx="79.2" cy="97.6" r="1.28"/>
<circle cx="90.2" cy="87.9" r="1.28"/>
<circle cx="90.2" cy="95.1" r="1.28"/>
<circle cx="166" cy="94.9" r="1.28"/>
<circle cx="168.9" cy="83.8" r="1.28"/>
<circle cx="186" cy="99.1" r="1.28"/>
<circle cx="214.7" cy="97.8" r="1.28"/>
<circle cx="73.3" cy="104.4" r="1.28"/>
<circle cx="73.9" cy="108.3" r="1.28"/>
<circle cx="78.8" cy="105.9" r="1.28"/>
<circle cx="85.1" cy="110" r="1.28"/>
<circle cx="95.9" cy="118.4" r="1.28"/>
<circle cx="174.8" cy="110.1" r="1.28"/>
<circle cx="215" cy="115.9" r="1.28"/>
<circle cx="130.9" cy="126.5" r="1.28"/>
<circle cx="200.2" cy="126.5" r="1.28"/>
</g>
<g fill="#00f" stroke="#00f" stroke-width=".2">
<circle cx="87.6" cy="63.9" r=".11"/>
<circle cx="88.9" cy="64.5" r=".11"/>
<circle cx="90.3" cy="65.1" r=".11"/>
<circle cx="91.6" cy="65.6" r=".11"/>
<circle cx="92.9" cy="66.2" r=".11"/>
<circle cx="94.2" cy="66.7" r=".11"/>
<circle cx="95.6" cy="67.3" r=".11"/>
<circle cx="87.6" cy="72.7" r=".11"/>
<circle cx="88.9" cy="72.1" r=".11"/>
<circle cx="90.3" cy="71.5" r=".11"/>
<circle cx="91.6" cy="71" r=".11"/>
<circle cx="92.9" cy="70.4" r=".11"/>
<circle cx="94.2" cy="69.8" r=".11"/>
<circle cx="95.6" cy="69.3" r=".11"/>
</g>
<text font-size="4" fill="#0f0" x="37.2" y="157.9">DENAH TPS LIMBAH B3</text>
<text font-size="4" x="37.2" y="164.6">KETERANGAN DENAH</text>
<g font-size="3" fill="#0f0">
<text x="85.5" y="85.5" transform="rotate(90 85.5 85.5)">TPS LIMBAH B3</text>
<text x="120" y="87.9">TPS LIMBAH</text>
<text x="81.9" y="93" transform="rotate(90 81.9 93)">CAIR</text>
<text x="120.9" y="91.5">DOMESTIK</text>
<text x="178.9" y="91.3">TPS LIMBAH B3</text>
<text x="184.9" y="94.9">PADAT</text>
</g>
<g font-size="2">
<text x="37.7" y="168.6">1. Pintu</text>
<text x="37.8" y="173.4">3. APAR</text>
<text x="37.8" y="171">2. Rolling Door</text>
<text x="88.9" y="168.6">11.Tempat Penyimpanan Limbah Minyak Pelumas</text>
<text x="88.9" y="173.3">12.Tempat Penyimpanan Limbah Kemasan Bekas B3</text>
<text x="91.9" y="171">Bekas</text>
<text x="37.8" y="178.2">5. Washtafel</text>
<text x="37.9" y="175.8">4. P3K</text>
<text x="88.9" y="175.8">13.Tempat Penyimpanan Limbah Aki, Baterai Bekas</text>
<text x="88.9" y="178.2">14.Tempat Penyimpanan Limbah Elektronik termasuk</text>
<text x="37.8" y="183">7. Penyimpanan APD &amp; Timbangan Gantung</text>
<text x="37.8" y="185.4">8. Spill Kit</text>
<text x="37.8" y="180.6">6. EyeWash</text>
<text x="88.9" y="183">15.Tempat Penyimpanan Limbah Kain Majun</text>
<text x="88.9" y="185.4">16.Tempat Penyimpanan Limbah Filter bekas</text>
<text x="91.9" y="180.6">Lampu TL</text>
<text x="37.7" y="190.2">10.Lampu Penerangan</text>
<text x="37.8" y="187.8">9. Pallet</text>
<text x="88.9" y="187.8">17.Tempat Penyimpanan Limbah Toner Bekas</text>
</g>
<g font-size="1.4" fill="#f00">
<text x="83.2" y="47.5">1000</text>
<text x="189.1" y="48">3200</text>
<text x="69.4" y="81.8" transform="rotate(-90 69.4 81.8)">3850</text>
</g>
<text font-size="1.3" x="88" y="70.1">±.0.02</text>
<g font-size="1" fill="#00f">
<text x="175.1" y="55.1">5</text>
<text x="83.4" y="60.3">11</text>
<text x="169.1" y="64">4</text>
<text x="191.2" y="61.5">14</text>
<text x="206.6" y="62.1">14</text>
<text x="97.2" y="68.6">9</text>
<text x="83.6" y="76.3">11</text>
<text x="171.9" y="74.5">13</text>
<text x="198.9" y="77">10</text>
<text x="214.2" y="79.3">15</text>
<text x="219.9" y="79.4">7</text>
<text x="89.8" y="88.3">7</text>
<text x="168.6" y="84.1">3</text>
<text x="89.9" y="95.4">8</text>
<text x="165.7" y="95.2">1</text>
<text x="78.9" y="97.9">4</text>
<text x="185.4" y="99.4">10</text>
<text x="214.1" y="98.1">16</text>
<text x="73" y="104.7">5</text>
<text x="78.5" y="106.2">3</text>
<text x="73.6" y="108.6">6</text>
<text x="84.8" y="110.3">1</text>
<text x="174.2" y="110.4">12</text>
<text x="95.6" y="118.7">1</text>
<text x="214.3" y="116.2">17</text>
<text x="130.6" y="126.9">2</text>
<text x="199.8" y="126.8">2</text>
</g>
</svg>
